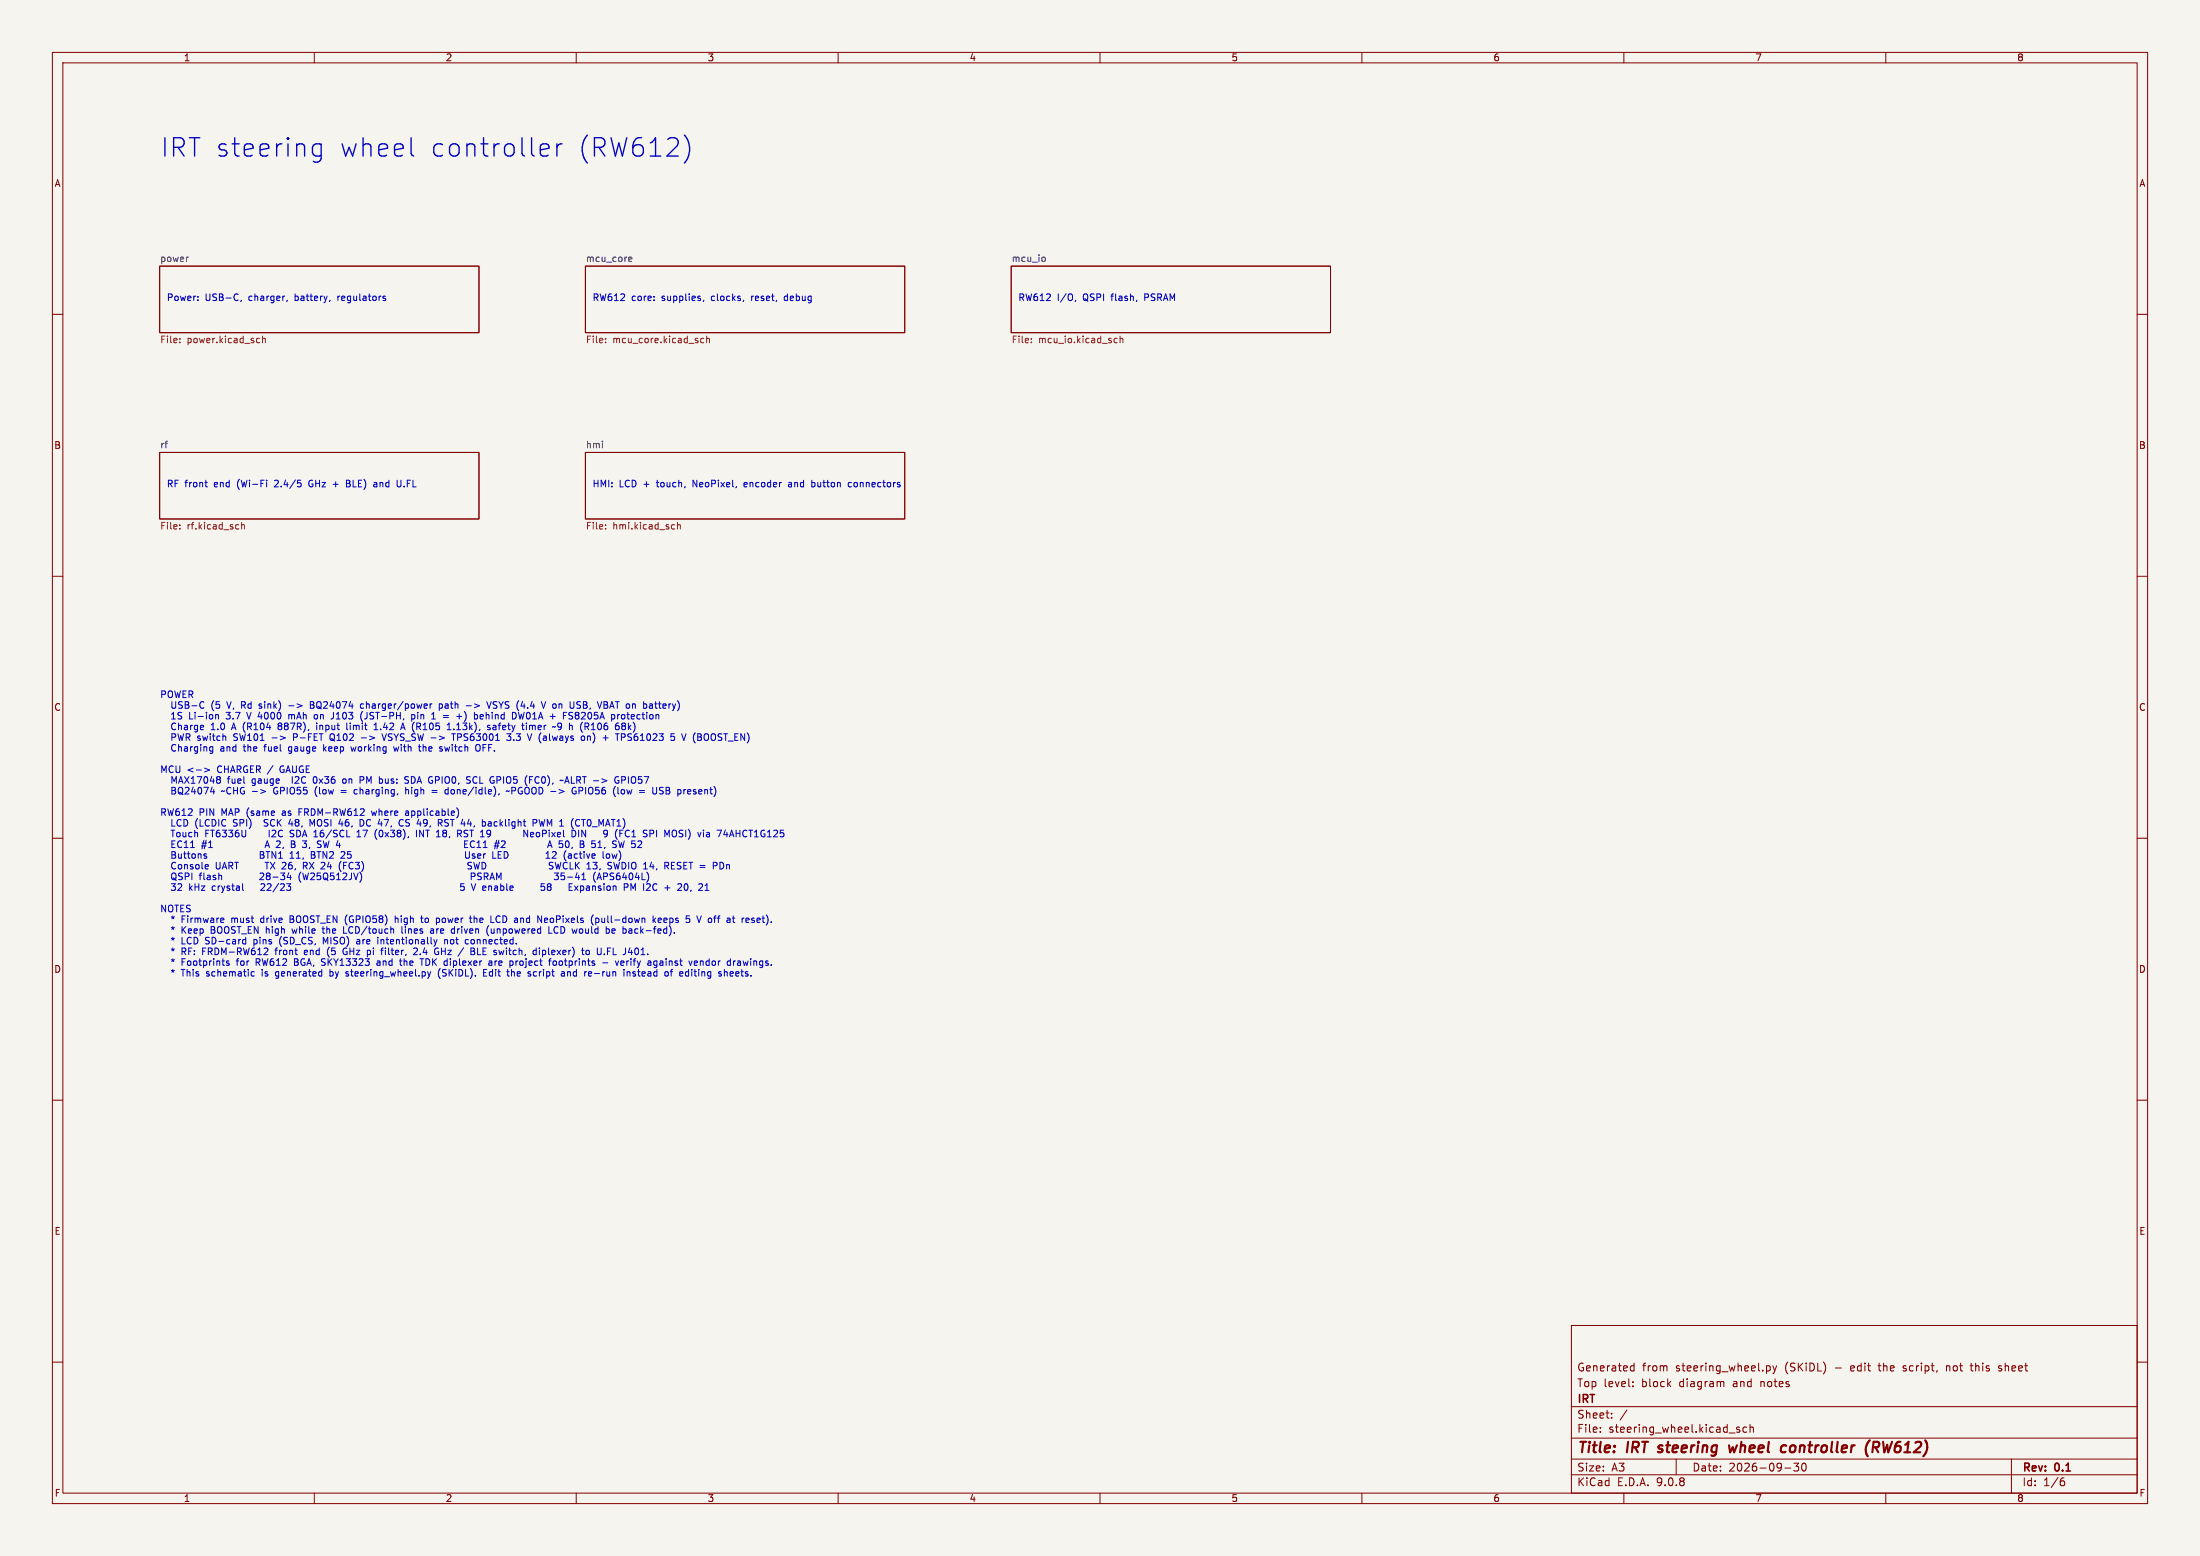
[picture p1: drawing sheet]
<svg xmlns="http://www.w3.org/2000/svg" width="420mm" height="297mm" viewBox="0 0 420 297" stroke-linecap="round" stroke-linejoin="round" font-family="sans-serif">
<path d="M0 0h420v297h-420z" fill="#f5f4ef" stroke="#f5f4ef" stroke-width=".19"/>
<g fill="none" stroke="#840000" stroke-width=".19">
<path d="M10 10h400v277h-400zM12 12h396v273h-396zM60 10v2M110 10v2M160 10v2M210 10v2M260 10v2M310 10v2M360 10v2M30.5 50.8h60.9v12.7h-60.9zM111.8 50.8h60.9v12.7h-60.9zM193 50.8h61v12.7h-61z"/>
<path d="M10 60h2M408 60h2M30.5 86.4h60.9v12.7h-60.9zM111.8 86.4h60.9v12.7h-60.9zM10 110h2M408 110h2M10 160h2M408 160h2M10 210h2M408 210h2M300 253h108v32h-108zM10 260h2"/>
<path d="M300 278.5h108M300 274.5h108M300 268.5h108M305.5 273.2v.2M305.5 272.5v.1M307.7 270.5v.2M307.7 269.8v.1M310.6 269.1l-1.3 1.9M311.4 261.6h.5M311.4 260.8h.5M311.7 264.5v.2M311.7 263.8v.1"/>
<path d="M311.9 260.2v1.5M320 278.5v3M328.9 263.7l.2 .2v.8M331.5 272.7l.7 .4-.3 .3-.4-.1M332.1 272.5l-.4-.1-.2 .2M333.4 272.5l-.4-.1-.3 .3 .2 .6h.5M334.1 272.5l.2-.1 .4 .1v.9M334.1 271.9v1.5M337.4 260.7h.3l.2 .3v.5l-.5 .2M338.4 260.7l.4 1M338.8 261.7l-.4 .5M339.2 260.7l-.4 1"/>
<path d="M342.4 279.3h1l-.5 .6 .4 .1v.6l-.2 .2-.7-.2M344.1 279.4l.2-.1a.8 .8 0 0 1 .5 .7 .8 .8 0 0 1-.5 .8l-.2-.2-.2-.4zM363.3 261.6l.1 .1M363.4 260.8v.3M371.6 260.7v1M371.8 260.7l-.2 .1M376.1 260.7h.6M376.3 260.2v1.3l.4 .2M381.5 261.6h.6M382.1 260.8l-.4-.1-.2 .2 .1 .2 .5 .2M384 278.5v6.5M408 260h2"/>
<path d="M60 285v2M110 285v2M160 285v2M210 285v2M260 285v2M300 281.5h108M310 285v2M340.7 280.2h1.2M360 285v2M393.6 282.7h.4l.2 .2-.1 .5-.5 .2M394 282.1l-.4 .1"/>
</g>
<path d="M330.1 275.9l.2 1.3 .5-.9 .2 .9 .6-1.3M340.5 275.9l.5 .1M340.9 277.1l-.2 .1M341.7 276.3v.7M357 274.9l-.5 .6M358 276.3l.6 .9M358.6 275.3l-.9-.1-.3 2M358.6 276.1l-.3 .2h-.8" fill="none" stroke="#840000" stroke-width=".4"/>
<path d="M35.8 49.1h.2M120 49.7l.2 .2h.4M120 49.3l.2-.2 .4 .2v.1l-.6 .1M199.1 49.1h.3l.2 .2-.1 .5-.4 .1" fill="none" stroke="#006464" stroke-width=".19"/>
<g fill="none" stroke="#725600" stroke-width=".19">
<path d="M34.3 65.3v.1M34.3 64.6v.2M49.2 64.6h.4M49.6 65.4h-.4M50.1 64.7l.2-.1h.3l.1 .8M50.1 64.2v1.2M115.6 65.3v.1M115.6 64.6v.2M134.4 64.6h-.4l-.2 .2 .1 .6h.5M134.9 64.7l.2-.1h.3v.8M134.9 64.2v1.2M196.9 65.3v.1"/>
<path d="M196.9 64.6v.2M212.8 65.4h.5M212.8 64.6h.5M213.8 64.7l.2-.1h.3l.1 .8M213.8 64.2v1.2M46.1 99.7v1.3M129.3 99.7v1.3M34.3 100.2v.1M34.3 100.9v.1M46.1 100.3l.2-.2 .3 .1 .1 .8M115.6 100.2v.1M115.6 100.9v.1"/>
<path d="M128.7 100.1l.1 .1M128.8 100.9l-.1 .1M129.3 100.3l.2-.2 .3 .1 .1 .8"/>
</g>
<g fill="none" stroke="#0000c2" stroke-width=".19">
<path d="M37.8 57.3v.1M37.8 56.6v.1M46.1 57.3l-.2 .3M54.8 57.3l-.1 .3M63 57.3l-.1 .3M73.3 56.9l.3 .1v.2l-.4 .2M73.3 56.5l.3 .1M134.4 57.3l-.2 .3M142 57.3l-.1 .2M149.8 56.6l-.1 .2 .1 .5M205.4 57.3l-.2 .3M39.1 92.1h.5"/>
<path d="M39.3 92.9h.3M50.9 91.7v.1M50.9 92.1v.8M56.8 91.7h.6M57.3 92.1l.2 .3v.3l-.2 .2M59.2 91.7l-.3 .5 .3 .7M63.6 92.4h1M66.1 92.3h.5M66.6 92.3h.1M66.7 91.7h-.6v1.2h.6M66.7 92.2l-.1 .1M71.5 92.1l.4 .2v.6"/>
<path d="M71.9 92.9h-.4M71.9 92.4h-.4M76.5 91.7v1l-.1 .2h-.3M142.2 92.1l-.2 .2v.5l.2 .1M142.6 92.4l-.6 .1M150.9 92.1h-.3M151 92.4h-.3l-.2 .2 .1 .3h.4M155 92.1h.3l.2 .1M155 91.7v1.2M155.5 92.8l-.2 .1h-.3M162.5 92.1h-.3l-.3 .2 .2 .6h.4M38.9 134h.1"/>
<path d="M38.9 135.1h.1M41.7 136.6v.6M43.3 133.9l.4 1.3M47.1 136l.4 1.2M49.4 135.1l.4 .1M49.5 134.7l.3 .1M49.8 134.4h-.3M53.1 138.3l.2 .3M53.3 138.6l-.2 .1v.3l.1 .2 .4 .1M53.3 138.6h.3M55.1 136.4v.8M55.1 136.5l.4-.1 .2 .2"/>
<path d="M55.1 134.7h1M59.2 133.9h.5l.2 .3-.2 .3 .2 .2 .1 .3-.3 .2h-.5zM59.2 134.5h.5M60.2 136.4l.3 .1 .1 .1v.5l-.4 .1M60.5 138v.1M60.5 138.4v.9M63.7 136v.9M66.2 138v1.1l.2 .2M66.9 138.4v.9M69 137.5l.2 .2M69.2 135.8l-.2 .2M69.4 134.4h-.4l-.2 .2 .1 .5h.5"/>
<path d="M70 137.1l-.4 .1M71.4 139.3h.7M71.8 138v1.3M76.5 139.3l.4-1.3 .4 1.3M76.6 138.9h.6M78.6 136.4v1.3M79.1 136.5v.6l-.1 .1h-.4M79.7 136.4v.8M82.5 134.4l-.3 .1M83.9 134.4h.3l.3 .2-.2 .5h-.4M83.9 134.4v1.2M85 134.8v.3"/>
<path d="M85.4 139.3h.7M86.6 139.2v.1M87.7 136.3v.9M88.9 136.3v.9l-.3 .5M89 134.7h1M91.7 136.5l.4-.1 .2 .3-.6 .1M91.7 137.2h.5M92.9 133.9l.5 1.3 .4-1.3M93.2 138.9h.3l.1 .2-.4 .2M93.2 138.4l.3 .1M94.1 138.5h.5l.1 .8M94.1 135.1l.5 .1"/>
<path d="M94.7 138.7l-.4 .1-.2 .2 .2 .3 .4-.1M94.7 133.9h-.3l-.3 .3 .2 .3 .3 .1M99 136l.3 1.2 .2-.9 .3 .9 .3-1.2M101.1 138.6l.4-.2 .1 .2M101.1 138.4v.9M107.2 138.6l-.2 .2h-.3M107.2 138.3a.84 .84 0 0 1-.4 1h-.2M107.6 136v1.2M109.8 136.2l.2 .3M110 136.5l-.2 .3 .1 .3 .1 .1h.4M110 136.5h.3M110.3 136.5l.1 .1"/>
<path d="M110.4 136.5h-.1M110.6 134.6l.2 .2-.2 .4M110.7 133.9l.1 .1M110.8 138.9l.3 .8M111 138.2l-.2 .5M112.9 139.3h.7M113.1 138.2l-.1 .1M113.3 138v1.3M116.5 134.8h.6M116.8 133.9l-.4 1.3M118.8 136.5l.3-.1 .2 .2-.1 .5-.1 .1h-.3M119.2 138l.2 .3-.2 .3 .2 .2v.2l-.2 .3"/>
<path d="M119.7 136.4h.4M120 138v1.3M120.1 138.8l.3 .5M120.4 138.4l-.4 .5M125 134.4h.5M125.2 135.1l.3 .1M125.7 134.4h.5M132.7 139.9h.1M39 146.6l1 .4-1 .3M40.2 151.1h.8M40.5 142.5l.1 .1M40.6 142.5v1.1l-.1 .1"/>
<path d="M40.6 143.3l-.1 .1M50.4 142.5h.4M50.4 157.6l.5 .1M50.5 142.3v1.1M50.7 157l.2 .1M51.4 158.5v1.2M51.9 140.8h1M52.2 150.8l.3 .7M52.6 159l-.7 .7h.8M55.1 143.7l.3 .1M55.1 157.3h.8M55.6 142.5l-.4 .1-.1 .2v.5l.5 .1"/>
<path d="M55.6 159.1l.4 .1 .1 .3-.2 .2h-.3M55.6 158.5h.3M55.8 148.2v1.3M56 140.1v1.2M56 140.7h.5M57.1 155h.4M57.7 154.4h-.6v1.2M59.9 149.4h.4M60 156.4l-.4 .9-.4-.9v1.3M60.3 150.3a1.47 1.47 0 0 0 .2 1.7M61.8 142.1v1.3M61.9 142.9l.4 .5"/>
<path d="M62.3 142.5l-.5 .5M63 140.5v.4a.43 .43 0 0 0 .5 .4M63.2 141l.5 .3M64.7 157.3h.8M65.1 150.9h1M65.1 151.3h1M65.5 148.8l.2-.1 .3 .1 .1 .5-.1 .1-.3 .1-.2-.1zM67 142.5l.2 .9 .3-.6 .2 .6 .3-.9M67.7 150.8h.5M67.7 151.5h.5M68.1 159.7h.8M68.5 158.5v1.2"/>
<path d="M68.7 148.9l.6-.1 .2-.1-.1-.3-.7-.2v1.3M69 140.8h.9M69.3 158.5h.8M69.3 156.6l.1 .8-.4 .3M70.9 154.8l.3 .8 .2-.6M72.4 158.9l.1 .7 .2 .1 .3-.1M72.9 140.1l.4 1.2 .5-1.2M75.2 142.5l.2 .9 .2-.6 .3 .6 .2-.9M77.4 150.8l.2-.1 .3 .1 .1 .8M77.4 150.3v1.3M77.4 154.9h.5M77.4 157.6l.5 .1"/>
<path d="M77.8 148.9l.2 .2-.2 .4M77.8 148.2l.2 .1M78 155.1l-.4 .1-.2 .1 .2 .3h.4M78 156.4h-.3l-.3 .3 .2 .3 .3 .1M78.8 148.2h-.3v1.3h.3M79.5 158.5v1.2M80.2 143.4h.2M80.8 142.1v1.3M80.8 158.5v1.2l-.7-1.2v1.2M81 142.5l-.2 .1M82.5 150.9h.9M82.5 151.3h.9"/>
<path d="M84.9 142.5l.2 .9 .3-.6M85.1 157l.4 .1 .1 .3-.2 .3-.5-.1M85.6 150.3v1.3M86.2 150.8l-.1 .5 .2 .3M86.2 140.1h.7M86.6 140.1v1.2M87.4 140.7h.5M87.4 140.1v1.2M87.5 154.7v.9M88.6 158.9l.6 .3 .1 .3-.2 .2h-.5M91 148.3a.59 .59 0 0 0-.7 .6 .59 .59 0 0 0 .7 .5M91.6 142.3a.85 .85 0 0 1-.2 1.1h-.3"/>
<path d="M92.2 142.7h.4M92.2 142.1v1.3M93.6 156.8l.2 .2v.7M93.8 157.6l-.1 .1M93.8 157.1l-.1 .1M94.4 156.9l-.1 .2 .1 .5M97.2 150.9l-.6 .2M97.5 140.7v.4l-.1 .2h-.6M97.7 150.3v1.3M98.1 141.2v.1M98.4 150.8l-.7 .1M100.7 158.5v1.2l-.7-1.2v1.2"/>
<path d="M101.3 159.1v.6h.5M101.9 159.1v.1l-.6 .1M102.5 158.9h.3l.2 .1v.5l-.1 .2h-.3l-.2-.1v-.6M102.5 148.2a.68 .68 0 0 0-.4 .7 .68 .68 0 0 0 .4 .6M102.9 156.4l.3 1.3 .3-.9 .2 .9 .3-1.3M107.9 149.1h.6M108.2 148.2l.5 1.3M109.1 148.2v1.3h.6M109.7 151h.3v.4l-.6 .1M110.5 150.3v1.3M111 156.4h.7M111.1 158.5l.7 1.2v-1.2"/>
<path d="M111.2 150.8l-.7 .1M112.2 140.5v.8M112.2 140.6l.1-.1h.3l.1 .8M117.5 158.8v.9l.3 .5M117.8 140.1v1.2M118.3 158.5v1.2M118.6 140.1v1.2M118.6 150.8l.4-.1 .2 .2-.1 .6-.3 .1-.2-.2M118.7 148.9l.6-.1 .1-.1v-.3l-.7-.2v1.3M119.2 140.1l.1 .1M119.4 159l.1 .6M119.8 141.3h.5"/>
<path d="M120 148.2v1.3M120.4 140.1h-.3l-.3 .2 .2 .3 .3 .1M124.6 150.3v1M125.3 150.3v1M125.9 150.5l.1 .3M126.5 151l.1 .2-.1 .3M127.2 150.9h.4M127.2 150.3v1.3h.4M127.8 158.5l-.5 .9-.4-.9v1.2M130.1 140.1l.4 1.2 .5-1.2M131.4 158.3l.4 .8M131.8 159.4l-.4 .8"/>
<path d="M131.8 150.8l.1 .2-.6 .1M138.5 158.4l-.3 .9h.8M142.2 158.5a.68 .68 0 0 0-.4 .6 .68 .68 0 0 0 .4 .6M39.3 163.4l.2 .2-.2 .2M39.3 163h.1M46.9 178.9v1.3M48.5 179.3v1.3M49.6 166.8l.5-.2 .3 .4-.8 .9h.8M49.7 162.6h.4l.3 .2-.3 .4 .3 .1v.3l-.2 .2h-.5zM49.7 163.2h.4M49.9 175.3l-.1 .2 .1 .5M50.4 168.7h-.4l-.2 .1"/>
<path d="M50.5 169.2l-.7 .8h.7M50.6 161.8l.4-1.3 .4 1.3M50.6 164.6h.7M50.7 161.4h.6M50.8 162.6h.7M51 164.6v1.3M51.1 162.6v1.2M53.4 179.3v.8l.3 .6M55.4 175.4h.4M55.7 177.3l.3 .8 .2-.6M55.8 174.8h-.4v1.3h.5M56.6 163.8h.7"/>
<path d="M56.9 162.6v1.2M57.1 167v.9l.3 .5M57.7 161.7h.1M57.8 166.6l.3 1.3 .2-.9 .3 .9M58.2 165.3l.4 .6M58.6 165l-.2 .3h-.5M59.1 164.6l.8 1.3M59.9 164.6l-.8 1.3M60.9 162.6v1.2M61.7 176.9v1.1l.3 .1M62.6 178.9l-.5 .9-.4-.9v1.3M62.8 160.5l-.3 1.3"/>
<path d="M65.6 165.2h.4M65.6 178.1h.6M66.8 163l.2 .3v.3l-.2 .2M68.3 179.3l.4 .2v.7M68.7 179.6l-.4 .1M72.7 179.3v.9M73.1 179.3l-.4 .2M75.5 174.8v1.3M75.5 175.4l.1-.2 .3 .1 .1 .8M76.7 176.9v1.1l.2 .1M77.4 177.3v.8M80.3 175.2h.5"/>
<path d="M80.5 175.9l.3 .2M81.4 175.2l-.3 .3v.3l.3 .3M82.2 178.1h.6M82.2 177.3h.5l.1 .8M82.8 177.6l-.6 .1M84.5 175.4v.6M84.9 179.5l.2-.2 .3 .1v.8M84.9 179.3v.9M86 179.5v.6M86.8 176.9v1.2M87.4 177.3v.8M87.4 177.4v.1"/>
<path d="M88.6 168.7h-.6l-.1 .6 .2-.1h.4l.1 .2v.4l-.2 .2-.5-.2M88.7 161.1h.4M88.9 162.6v1l.2 .2h.4l.1-.2v-1M89.3 160.5h-.6v1.3h.6M89.8 174.8v1.1M89.9 160.7a.59 .59 0 0 0-.1 .8 .59 .59 0 0 0 .8 .2M90 168.7l.4 1.3 .4-1.3M90 167.3l.6-.1 .1-.1-.1-.3-.6-.2v1.3M90 164.7l-.5-.1-.1 .1v.4l.5 .2 .1 .3-.2 .3-.5-.1M90.3 179.3l-.3 .1-.1 .2 .1 .5 .3 .1M90.5 164.6l.3 1.3 .2-.9 .2 .9 .3-1.3M90.5 175.4l.4-.2 .2 .2"/>
<path d="M90.5 174.8v1.3M90.6 163h-.3l-.2 .2 .1 .1 .4 .2v.3h-.5M91.1 161.8h.7M91.2 163.4l.6-.1-.1-.3h-.3l-.2 .2v.6h.5M91.3 160.7l-.2 .2M91.4 160.5v1.3M91.9 166.7l-.5-.1-.2 .2v.3l.6 .3 .1 .3-.2 .2h-.5M92 164.6a.64 .64 0 0 1 .8 .6 .64 .64 0 0 1-.8 .7zM92.1 169.5l.6-.1v-.2l-.4-.1-.2 .2 .1 .6h.5M92.3 161.8h.7M92.3 163v.8M92.4 167.3l.7-.1 .1-.1-.1-.3-.7-.2v1.3"/>
<path d="M92.5 160.7l-.2 .2M92.6 160.5v1.3M92.7 163l-.4 .2M92.7 167.3l.5 .6M93.3 169.2l.2-.1 .3 .1v.8M93.3 169.1v.9M93.5 167.9l.5-1.3 .4 1.3M93.7 167.5h.6M93.8 177.3v.8h.3l.2-.1M94.1 162.6v1.2h.6M94.3 161.5h.9M94.3 177.3v.8"/>
<path d="M94.4 160.9h.9M94.4 169.2h.5l.1 .8M94.8 160.4l-.4 1.6M94.8 167.9v-1.3l.4 .9 .5-.9v1.3M95 169.4l-.4 .1-.2 .2 .2 .3 .4-.1M95.1 163.2h.4M95.2 160.4l-.3 1.6M95.4 174.9a.59 .59 0 0 0-.7 .6 .59 .59 0 0 0 .7 .5M95.7 162.6h-.6v1.2h.6M96.4 160.7v.4l-.7 .7h.7M97.5 169.1l-.2 .2v.5l.2 .2M97.9 169.4l-.6 .1"/>
<path d="M103.9 175.9l.2 .2 .4-.1M103.9 175.4l.2-.2 .4 .2v.1l-.6 .2M104.8 178.1h.6M104.8 164.8l.2 .3 .6 .4-.3 .4-.5-.1M105 160.5l.4 1.3M105.1 164.6l.5 .1M105.4 162.7l.5-.1 .3 .3-.8 .9h.8M105.8 166.6h.8l-.4 .5 .3 .1v.6l-.1 .1-.6-.1M105.9 177a.59 .59 0 0 0-.1 .8 .59 .59 0 0 0 .7 .2M106 164.6l.3 1.3 .2-.9 .3 .9 .3-1.3M106.8 160.5l-.1 .6 .2-.1 .4 .1 .1 .4-.2 .3-.5-.1M107.7 166.6h-.6v.6l.2-.1 .4 .1 .1 .2-.1 .4-.1 .1-.5-.1"/>
<path d="M108 160.7l-.1 .6 .3 .5 .4-.3v-.8M108 162.4a1.46 1.46 0 0 0 0 1.9M108.3 164.7a.6 .6 0 0 0-.8 .4 .6 .6 0 0 0 .5 .8l.3-.2M108.4 167.4h.9M108.5 163h.5l.1 .8M108.7 169.3h.4M108.8 164.6v1.3h.6M109.1 163.3h-.4l-.2 .2 .2 .3h.4M109.3 168.7h-.6v1.3h.6M109.3 161.7l-.2 .3M109.7 169.1l.6 .9M109.9 164.6v1.3"/>
<path d="M110 165.1l.6 .8M110.2 166.6l-.3 .9h.7M110.2 163h-.3l-.3 .2 .1 .6h.5M110.3 169.1l-.6 .9M110.5 167.1v.8M110.6 163h.5M110.6 164.6l-.7 .7M110.8 161.1h.4M110.8 160.5v1.3l.6-.1 .1-.3-.3-.3M110.8 162.6v1l.3 .2M110.8 169.1v1.3M110.8 169.2l.4-.1 .2 .3-.1 .5h-.5"/>
<path d="M111.1 167l.3-.4v1.3M111.1 167.9h.7M111.4 160.7l-.2 .4M111.5 162.6v.1M111.5 163v.8M112 163l.3 .8 .3-.8M112 165.9h.8M112 165l.4-.4v1.3M113 160.5l-.1 .6 .2-.1 .5 .1 .1 .4-.3 .3-.5-.1M113.4 167l-.1 .5 .3 .8M113.7 175.3l.4-.1 .2 .3-.1 .5h-.5M113.7 175.2v1.3"/>
<path d="M114.9 175.2v.7l.2 .2M115.3 169.1v.9M115.9 163l-.2 .6 .2 .2h.3M115.9 169.2l.2-.1 .4 .1v.5l-.1 .2-.3 .1-.2-.2zM116.9 178.1h.5M117.1 169.2l.1-.1 .3 .1 .1 .8M117.1 169.1v.9M117.4 177.5v.1l-.6 .1M119.2 166.6l-.3 .9h.8M119.5 167.1v.8M120.1 167.1v.6l.3 .2 .3-.1 .1-.7M120.6 161.7l.1 .1"/>
<path d="M120.6 160.5v.6l.1-.1M121.2 177.4v.5l.1 .2M124.4 164.5l-.3 .9h.8M124.7 174.8v1.3M124.8 175.6l.4 .5M125.2 175.2l-.5 .5M125.6 175.7l.7-.2-.1-.2-.4-.1-.2 .2 .1 .6h.5M126.9 169.5h1M127.2 175.2l-.5 .2 .1 .6 .4 .1M127.3 175.5l-.6 .2M127.4 169v1M133 174.8l.4 1.3 .5-1.3"/>
<path d="M135.4 175.2l.3 .1 .2 .2-.1 .5-.4 .1M141.7 175.2v.9M142 175.2l-.3 .3M144.5 175.9l.2 .2 .4-.1M145.1 175.3l-.4-.1-.2 .2M145.1 175.5l-.6 .2M43.3 183.8l.5 .2-.1 .2-.4 .1M43.3 183.5h.4M46.9 180.1l-.4 .1M48.4 185.5h.1M48.5 180.1l.1 .1M48.5 186.3h-.1"/>
<path d="M48.9 183v1.3M48.9 183.7h.5M50.1 185.5v.8M52.5 181.4h.5M52.7 181.1v1.1M52.7 186.7h.3M53.1 185.5h-.4l-.1 .2 .1 .5 .4 .1M56.2 183v1.3h.5M56.2 183.6h.4M58.1 181.6l.1 .6h.3M58.7 181.7l-.6 .1M62.6 181.3v.9l.3 .5"/>
<path d="M63 185v1.3M63.5 185.5v.1M63.5 186.2l-.1 .1h-.4M65.6 182l.3 .2 .4-.1M66 181.7h.3M66.4 185.9l.2 .2-.2 .2M68.7 180.1l-.4 .1M72.6 183.7l-.5 .1-.2 .2 .2 .3 .5-.1M72.6 183.6v.7M73.6 181.4v.8M76.6 184.3h.1M77.1 183v1.3"/>
<path d="M77.2 183.5h-.1M79.6 181.5l-.7 .7h.8M80.2 183h.7M80.2 182.1v.1M81.3 183v1.3h.3M82.2 185.5l-.3 .8M83.7 185.4v.9l.3 .5M84.3 181v1.2M84.3 181.6h.7M84.5 186.3h.1M91.2 181v1.2h.6M92.3 185v1.3h.6"/>
<path d="M93.4 184.2h.5M93.4 183.5h.4l.1 .8M93.5 185.5l-.1 .2 .1 .6M93.9 183.7l-.5 .1M94.5 183.4v.9M94.9 183.4l-.4 .3M96.2 181.4l-.2 .8M97.6 185.6l.4-.1 .2 .1M97.6 185v1.3M98.5 183.4v.9M98.6 183.5l-.1 .2M101.9 185.6v.6l.2 .1h.3"/>
<path d="M103 181v.1M103 181.4v.8M103.6 181.4h.3l.2 .1M103.6 181.4v1.2M104.1 182.1l-.2 .1h-.3M105.6 183.5v.5l.2 .3 .3-.1 .1-.2v-.5M106.8 183.5v.6M107.7 185.6v.7M107.7 186.3h-.1M107.7 185.8h-.1M108.4 185.5v.8M111.9 181.5l.4-.1 .2 .2-.1 .6h-.3l-.2-.1"/>
<path d="M112.9 185.6v.2l-.6 .1M113.5 185.8h1M115.1 183.8h.9M116 181.6h.4M116 181h.6M117.5 183.4l.3 .9 .3-.9M118.5 183.6l.2-.2 .4 .2v.1l-.6 .1M119.1 184.2l-.4 .1M119.1 185v.2M119.7 183.4v.9M119.7 185.5v.8M119.9 183.4l-.2 .3"/>
<path d="M119.9 185.5l-.2 .1M120.3 185.6v.7M120.8 185.6l.1 .2 .4 .1M120.8 186.3h.5M121.6 181a.79 .79 0 0 1 0 1.2M125 183.4l.4 .1M125.4 184.2l-.4 .1M125.4 183.4v1l-.2 .3M126.4 183.4l-.4 .1M126.4 183.8h-.3l-.2 .2 .1 .2 .4 .1M128.1 185.2v1.1M132.1 185.5v.8"/>
<path d="M133 183.4l.1 .3-.6 .1M133.1 184.2l-.1 .1M133.7 183.5l.2-.1 .3 .1v.8M133.7 183.4v.9M138.5 185.5l.3 .1v.7M140 185.6l-.2-.1-.4 .1v.7h.5M140 185.8l-.6 .1M140.8 183.5h.5l.1 .8M140.8 184.2h.6M141.4 183.7l-.6 .1"/>
</g>
<path d="M106.3 27.5v2.3M107.3 27.5a.89 .89 0 0 0-1 .6M131.3 26.8a4.2 4.2 0 0 1 0 3.3" fill="none" stroke="#0000c2" stroke-width=".25"/>
<g font-size="4.9" fill="#0000c2">
<text x="30.5" y="30.2">IRT steering</text>
<text x="64.8" y="30.2">wheel</text>
<text x="82.2" y="30.2">controller</text>
<text x="110.4" y="30.2">(RW612)</text>
</g>
<g font-size="2.8" fill="#840000">
<text x="301" y="277.9">Title:</text>
<text x="310.6" y="277.9">IRT steering</text>
<text x="331.8" y="277.9">wheel</text>
<text x="342.5" y="277.9">controller</text>
<text x="359.4" y="277.9">(RW612)</text>
</g>
<g font-size="2.1" fill="#840000">
<text x="301" y="262">Generated</text>
<text x="313.5" y="262">from</text>
<text x="319.9" y="262">steering_wheel.py</text>
<text x="340.9" y="262">(SKiDL)</text>
<text x="350.5" y="262">-</text>
<text x="353.7" y="262">edit</text>
<text x="359.2" y="262">the</text>
<text x="364" y="262">script,</text>
<text x="372.4" y="262">not</text>
<text x="377.3" y="262">this</text>
<text x="382.7" y="262">sheet</text>
<text x="301" y="268.2">IRT</text>
<text x="301" y="265">Top</text>
<text x="306.1" y="265">level:</text>
<text x="313.4" y="265">block</text>
<text x="320.7" y="265">diagram</text>
<text x="331.1" y="265">and</text>
<text x="336.5" y="265">notes</text>
<text x="301" y="273.7">File:</text>
<text x="301" y="271">Sheet:</text>
<text x="307.1" y="273.7">steering_wheel.kicad_sch</text>
<text x="301" y="281.1">Size:</text>
<text x="307.6" y="281.1">A3</text>
<text x="323" y="281.1">Date:</text>
<text x="330" y="281.1">2026-09-30</text>
<text x="386" y="281.3">Rev:</text>
<text x="392.4" y="281.3">0.1</text>
<text x="301" y="283.9">KiCad</text>
<text x="308.7" y="283.9">E.D.A.</text>
<text x="316.3" y="283.9">9.0.8</text>
<text x="386" y="283.9">Id:</text>
<text x="390.1" y="283.9">1/6</text>
</g>
<g font-size="1.8" fill="#840000">
<text x="35" y="11.9">1</text>
<text x="85" y="11.9">2</text>
<text x="135" y="11.9">3</text>
<text x="185" y="11.9">4</text>
<text x="235" y="11.9">5</text>
<text x="285" y="11.9">6</text>
<text x="335" y="11.9">7</text>
<text x="385" y="11.9">8</text>
<text x="10.3" y="35.9">A</text>
<text x="408.3" y="35.9">A</text>
<text x="10.3" y="85.9">B</text>
<text x="408.2" y="85.9">B</text>
<text x="10.3" y="135.9">C</text>
<text x="408.2" y="135.9">C</text>
<text x="10.3" y="185.9">D</text>
<text x="408.2" y="185.9">D</text>
<text x="10.3" y="235.9">E</text>
<text x="408.3" y="235.9">E</text>
<text x="10.3" y="285.9">F</text>
<text x="35" y="286.9">1</text>
<text x="85" y="286.9">2</text>
<text x="135" y="286.9">3</text>
<text x="185" y="286.9">4</text>
<text x="235" y="286.9">5</text>
<text x="285" y="286.9">6</text>
<text x="335" y="286.9">7</text>
<text x="385" y="286.9">8</text>
<text x="408.3" y="285.9">F</text>
</g>
<g font-size="1.8" fill="#006464">
<text x="30.5" y="50.1">power</text>
<text x="111.8" y="50.1">mcu_core</text>
<text x="193" y="50.1">mcu_io</text>
<text x="30.5" y="85.6">rf</text>
<text x="111.8" y="85.6">hmi</text>
</g>
<g font-size="1.8" fill="#0000c2">
<text x="31.7" y="57.5">Power:</text>
<text x="39.1" y="57.5">USB-C,</text>
<text x="47.6" y="57.5">charger,</text>
<text x="56.6" y="57.5">battery,</text>
<text x="64.9" y="57.5">regulators</text>
<text x="113" y="57.5">RW612</text>
<text x="120.6" y="57.5">core:</text>
<text x="126.4" y="57.5">supplies,</text>
<text x="136.1" y="57.5">clocks,</text>
<text x="143.9" y="57.5">reset,</text>
<text x="150.4" y="57.5">debug</text>
<text x="194.3" y="57.5">RW612</text>
<text x="201.8" y="57.5">I/O,</text>
<text x="206.9" y="57.5">QSPI</text>
<text x="212.5" y="57.5">flash,</text>
<text x="219" y="57.5">PSRAM</text>
<text x="31.7" y="93.1">RF front</text>
<text x="41" y="93.1">end</text>
<text x="45.5" y="93.1">(Wi-Fi</text>
<text x="52.9" y="93.1">2.4/5</text>
<text x="59.6" y="93.1">GHz</text>
<text x="64.4" y="93.1">+</text>
<text x="67.2" y="93.1">BLE)</text>
<text x="72.6" y="93.1">and</text>
<text x="77.2" y="93.1">U.FL</text>
<text x="113" y="93.1">HMI:</text>
<text x="118.2" y="93.1">LCD +</text>
<text x="125.7" y="93.1">touch,</text>
<text x="132.7" y="93.1">NeoPixel,</text>
<text x="142.7" y="93.1">encoder</text>
<text x="151.4" y="93.1">and</text>
<text x="156" y="93.1">button</text>
<text x="163.2" y="93.1">connectors</text>
<text x="30.5" y="133.6">POWER</text>
<text x="32.8" y="135.6">USB-C</text>
<text x="32.8" y="137.6">1S</text>
<text x="36.4" y="137.6">Li-ion</text>
<text x="40.6" y="135.6">(5</text>
<text x="43.7" y="137.6">3.7</text>
<text x="43.9" y="135.6">V, Rd</text>
<text x="47.9" y="137.6">V 4000</text>
<text x="50.3" y="135.6">sink)</text>
<text x="56.2" y="137.6">mAh</text>
<text x="56.2" y="135.6">-&gt;</text>
<text x="60.5" y="135.6">BQ24074</text>
<text x="61.3" y="137.6">on</text>
<text x="64.7" y="137.6">J103</text>
<text x="70.3" y="135.6">charger/power</text>
<text x="70.5" y="137.6">(JST-PH,</text>
<text x="80.4" y="137.6">pin</text>
<text x="84.5" y="137.6">1</text>
<text x="85.5" y="135.6">path</text>
<text x="86.9" y="137.6">=</text>
<text x="89.6" y="137.6">+)</text>
<text x="90.8" y="135.6">-&gt;</text>
<text x="93.2" y="137.6">behind</text>
<text x="95.1" y="135.6">VSYS (4.4</text>
<text x="100.7" y="137.6">DW01A</text>
<text x="106" y="135.6">V on</text>
<text x="108.1" y="137.6">+</text>
<text x="110.8" y="137.6">FS8205A</text>
<text x="111.7" y="135.6">USB,</text>
<text x="117.3" y="135.6">VBAT on</text>
<text x="120.2" y="137.6">protection</text>
<text x="126.3" y="135.6">battery)</text>
<text x="32.8" y="139.7">Charge</text>
<text x="32.8" y="141.7">PWR switch</text>
<text x="32.8" y="143.8">Charging</text>
<text x="40.6" y="139.7">1.0</text>
<text x="42.4" y="143.8">and</text>
<text x="44.8" y="139.7">A (R104</text>
<text x="45.1" y="141.7">SW101</text>
<text x="47" y="143.8">the</text>
<text x="51.2" y="143.8">fuel</text>
<text x="52.5" y="141.7">-&gt;</text>
<text x="54" y="139.7">887R),</text>
<text x="55.9" y="143.8">gauge</text>
<text x="56.9" y="141.7">P-FET</text>
<text x="61.5" y="139.7">input</text>
<text x="62.8" y="143.8">keep</text>
<text x="64.1" y="141.7">Q102</text>
<text x="67.4" y="139.7">limit</text>
<text x="68.3" y="143.8">working</text>
<text x="70.2" y="141.7">-&gt;</text>
<text x="72.9" y="139.7">1.42</text>
<text x="74.5" y="141.7">VSYS_SW -&gt;</text>
<text x="76.7" y="143.8">with</text>
<text x="78.3" y="139.7">A (R105</text>
<text x="81.7" y="143.8">the</text>
<text x="85.8" y="143.8">switch</text>
<text x="87.5" y="139.7">1.13k),</text>
<text x="88.2" y="141.7">TPS63001</text>
<text x="92.9" y="143.8">OFF.</text>
<text x="95.4" y="139.7">safety</text>
<text x="98.9" y="141.7">3.3</text>
<text x="102.2" y="139.7">timer</text>
<text x="103.1" y="141.7">V (always</text>
<text x="108.3" y="139.7">~9</text>
<text x="111.6" y="139.7">h</text>
<text x="113.7" y="141.7">on)</text>
<text x="113.9" y="139.7">(R106</text>
<text x="118" y="141.7">+</text>
<text x="120.7" y="141.7">TPS61023</text>
<text x="120.8" y="139.7">68k)</text>
<text x="131.4" y="141.7">5</text>
<text x="133.8" y="141.7">V (BOOST_EN)</text>
<text x="30.5" y="147.9">MCU &lt;-&gt;</text>
<text x="32.8" y="149.9">MAX17048</text>
<text x="41.6" y="147.9">CHARGER /</text>
<text x="43.8" y="149.9">fuel</text>
<text x="48.6" y="149.9">gauge</text>
<text x="53.9" y="147.9">GAUGE</text>
<text x="56.6" y="149.9">I2C</text>
<text x="60.9" y="149.9">0x36</text>
<text x="66.7" y="149.9">on</text>
<text x="70.2" y="149.9">PM</text>
<text x="74.1" y="149.9">bus:</text>
<text x="79.2" y="149.9">SDA GPIO0,</text>
<text x="91.4" y="149.9">SCL GPIO5</text>
<text x="102.9" y="149.9">(FC0),</text>
<text x="109.9" y="149.9">~ALRT -&gt;</text>
<text x="120.7" y="149.9">GPIO57</text>
<text x="32.8" y="152">BQ24074</text>
<text x="42.6" y="152">~CHG -&gt;</text>
<text x="52.9" y="152">GPIO55</text>
<text x="61" y="152">(low</text>
<text x="66.1" y="152">=</text>
<text x="68.9" y="152">charging,</text>
<text x="78.9" y="152">high</text>
<text x="84.1" y="152">=</text>
<text x="86.8" y="152">done/idle),</text>
<text x="98.8" y="152">~PGOOD -&gt;</text>
<text x="111.7" y="152">GPIO56</text>
<text x="119.8" y="152">(low</text>
<text x="124.9" y="152">=</text>
<text x="127.7" y="152">USB</text>
<text x="132.7" y="152">present)</text>
<text x="30.5" y="156">RW612</text>
<text x="32.8" y="158.1">LCD (LCDIC</text>
<text x="32.8" y="160.1">Touch</text>
<text x="38" y="156">PIN</text>
<text x="39.5" y="160.1">FT6336U</text>
<text x="42.4" y="156">MAP (same</text>
<text x="45" y="158.1">SPI)</text>
<text x="51.3" y="158.1">SCK</text>
<text x="52.4" y="160.1">I2C</text>
<text x="54.3" y="156">as</text>
<text x="56.2" y="158.1">48,</text>
<text x="56.7" y="160.1">SDA 16/SCL</text>
<text x="57.7" y="156">FRDM-RW612</text>
<text x="60.4" y="158.1">MOSI</text>
<text x="66.2" y="158.1">46,</text>
<text x="69.8" y="160.1">17</text>
<text x="70.4" y="158.1">DC 47,</text>
<text x="71.9" y="156">where</text>
<text x="73.4" y="160.1">(0x38),</text>
<text x="78.3" y="158.1">CS 49,</text>
<text x="78.5" y="156">applicable)</text>
<text x="81.5" y="160.1">INT 18,</text>
<text x="86.1" y="158.1">RST 44,</text>
<text x="89.8" y="160.1">RST 19</text>
<text x="94.9" y="158.1">backlight</text>
<text x="103.9" y="160.1">NeoPixel</text>
<text x="104.8" y="158.1">PWM 1</text>
<text x="112.5" y="158.1">(CT0_MAT1)</text>
<text x="113.3" y="160.1">DIN</text>
<text x="120" y="160.1">9</text>
<text x="122.4" y="160.1">(FC1</text>
<text x="127.9" y="160.1">SPI</text>
<text x="132.2" y="160.1">MOSI)</text>
<text x="138.8" y="160.1">via</text>
<text x="142.7" y="160.1">74AHCT1G125</text>
<text x="32.8" y="162.2">EC11</text>
<text x="32.8" y="164.2">Buttons</text>
<text x="32.8" y="166.3">Console</text>
<text x="38.8" y="162.2">#1</text>
<text x="41.5" y="166.3">UART</text>
<text x="51.7" y="164.2">BTN1</text>
<text x="52" y="166.3">TX 26,</text>
<text x="53" y="162.2">A 2,</text>
<text x="57.7" y="164.2">11,</text>
<text x="58.3" y="162.2">B</text>
<text x="59.5" y="166.3">RX 24</text>
<text x="60.7" y="162.2">3,</text>
<text x="61.9" y="164.2">BTN2</text>
<text x="63.7" y="162.2">SW 4</text>
<text x="66.8" y="166.3">(FC3)</text>
<text x="67.8" y="164.2">25</text>
<text x="96" y="164.2">User</text>
<text x="101.4" y="164.2">LED</text>
<text x="102.8" y="162.2">#2</text>
<text x="113" y="164.2">12</text>
<text x="113.4" y="166.3">SWCLK 13,</text>
<text x="114.7" y="162.2">A 50,</text>
<text x="116.6" y="164.2">(active</text>
<text x="121.1" y="162.2">B</text>
<text x="124.3" y="164.2">low)</text>
<text x="125" y="166.3">SWDIO 14,</text>
<text x="136.3" y="166.3">RESET =</text>
<text x="32.8" y="168.3">QSPI</text>
<text x="32.8" y="170.4">32</text>
<text x="36.4" y="170.4">kHz</text>
<text x="38.4" y="168.3">flash</text>
<text x="41" y="170.4">crystal</text>
<text x="50.9" y="170.4">22/23</text>
<text x="51.3" y="168.3">28-34</text>
<text x="58.9" y="168.3">(W25Q512JV)</text>
<text x="95.7" y="170.4">5</text>
<text x="98.1" y="170.4">V enable</text>
<text x="112.5" y="170.4">58</text>
<text x="114.1" y="168.3">35-41</text>
<text x="118.4" y="170.4">Expansion</text>
<text x="121.6" y="168.3">(APS6404L)</text>
<text x="129.1" y="170.4">PM</text>
<text x="133" y="170.4">I2C</text>
<text x="30.5" y="174.4">NOTES</text>
<text x="32.8" y="176.5">*</text>
<text x="32.8" y="178.5">*</text>
<text x="35" y="176.5">Firmware</text>
<text x="35" y="178.5">Keep</text>
<text x="40.7" y="178.5">BOOST_EN high</text>
<text x="44.7" y="176.5">must</text>
<text x="50.4" y="176.5">drive</text>
<text x="56.2" y="176.5">BOOST_EN (GPIO58)</text>
<text x="56.7" y="178.5">while</text>
<text x="62.7" y="178.5">the</text>
<text x="66.8" y="178.5">LCD/touch</text>
<text x="76.7" y="176.5">high</text>
<text x="78.1" y="178.5">lines</text>
<text x="81.9" y="176.5">to</text>
<text x="83.9" y="178.5">are</text>
<text x="84.9" y="176.5">power</text>
<text x="88.1" y="178.5">driven</text>
<text x="91.6" y="176.5">the</text>
<text x="95" y="178.5">(unpowered</text>
<text x="95.8" y="176.5">LCD and</text>
<text x="105.1" y="176.5">NeoPixels</text>
<text x="107" y="178.5">LCD would</text>
<text x="115.5" y="176.5">(pull-down</text>
<text x="118.4" y="178.5">be</text>
<text x="121.8" y="178.5">back-fed).</text>
<text x="127.5" y="176.5">keeps</text>
<text x="134.1" y="176.5">5</text>
<text x="136.5" y="176.5">V off</text>
<text x="142.5" y="176.5">at</text>
<text x="145.5" y="176.5">reset).</text>
<text x="32.8" y="180.6">*</text>
<text x="32.8" y="182.6">*</text>
<text x="32.8" y="184.7">*</text>
<text x="35" y="180.6">LCD SD-card</text>
<text x="35" y="182.6">RF:</text>
<text x="35" y="184.7">Footprints</text>
<text x="39.1" y="182.6">FRDM-RW612</text>
<text x="45.7" y="184.7">for</text>
<text x="49.1" y="180.6">pins</text>
<text x="49.5" y="184.7">RW612</text>
<text x="53.3" y="182.6">front</text>
<text x="54.2" y="180.6">(SD_CS,</text>
<text x="57" y="184.7">BGA, SKY13323</text>
<text x="59" y="182.6">end</text>
<text x="62.7" y="180.6">MISO)</text>
<text x="63.5" y="182.6">(5</text>
<text x="66.8" y="182.6">GHz</text>
<text x="69.4" y="180.6">are</text>
<text x="71.6" y="182.6">pi</text>
<text x="73.2" y="184.7">and</text>
<text x="73.6" y="180.6">intentionally</text>
<text x="74.5" y="182.6">filter,</text>
<text x="77.8" y="184.7">the</text>
<text x="80.9" y="182.6">2.4</text>
<text x="82" y="184.7">TDK diplexer</text>
<text x="85" y="182.6">GHz</text>
<text x="86.5" y="180.6">not</text>
<text x="89.8" y="182.6">/</text>
<text x="90.7" y="180.6">connected.</text>
<text x="92.3" y="182.6">BLE</text>
<text x="95.4" y="184.7">are</text>
<text x="97" y="182.6">switch,</text>
<text x="99.6" y="184.7">project</text>
<text x="104.7" y="182.6">diplexer)</text>
<text x="107.3" y="184.7">footprints</text>
<text x="114.2" y="182.6">to</text>
<text x="117.3" y="182.6">U.FL</text>
<text x="117.7" y="184.7">-</text>
<text x="120.5" y="184.7">verify</text>
<text x="122.5" y="182.6">J401.</text>
<text x="126.8" y="184.7">against</text>
<text x="134.9" y="184.7">vendor</text>
<text x="142.3" y="184.7">drawings.</text>
<text x="32.8" y="186.7">*</text>
<text x="35" y="186.7">This</text>
<text x="39.9" y="186.7">schematic</text>
<text x="50.7" y="186.7">is</text>
<text x="53.5" y="186.7">generated</text>
<text x="64" y="186.7">by</text>
<text x="67.3" y="186.7">steering_wheel.py</text>
<text x="85.1" y="186.7">(SKiDL).</text>
<text x="94" y="186.7">Edit</text>
<text x="98.8" y="186.7">the</text>
<text x="102.9" y="186.7">script</text>
<text x="109.4" y="186.7">and</text>
<text x="114.1" y="186.7">re-run</text>
<text x="121.8" y="186.7">instead</text>
<text x="129.8" y="186.7">of</text>
<text x="132.9" y="186.7">editing</text>
<text x="140.5" y="186.7">sheets.</text>
</g>
<g font-size="1.8" fill="#725600">
<text x="30.5" y="65.8">File:</text>
<text x="35.7" y="65.8">power.kicad_sch</text>
<text x="111.8" y="65.8">File:</text>
<text x="117" y="65.8">mcu_core.kicad_sch</text>
<text x="193" y="65.8">File:</text>
<text x="198.3" y="65.8">mcu_io.kicad_sch</text>
<text x="30.5" y="101.4">File:</text>
<text x="35.7" y="101.4">rf.kicad_sch</text>
<text x="111.8" y="101.4">File:</text>
<text x="117" y="101.4">hmi.kicad_sch</text>
</g>
</svg>
